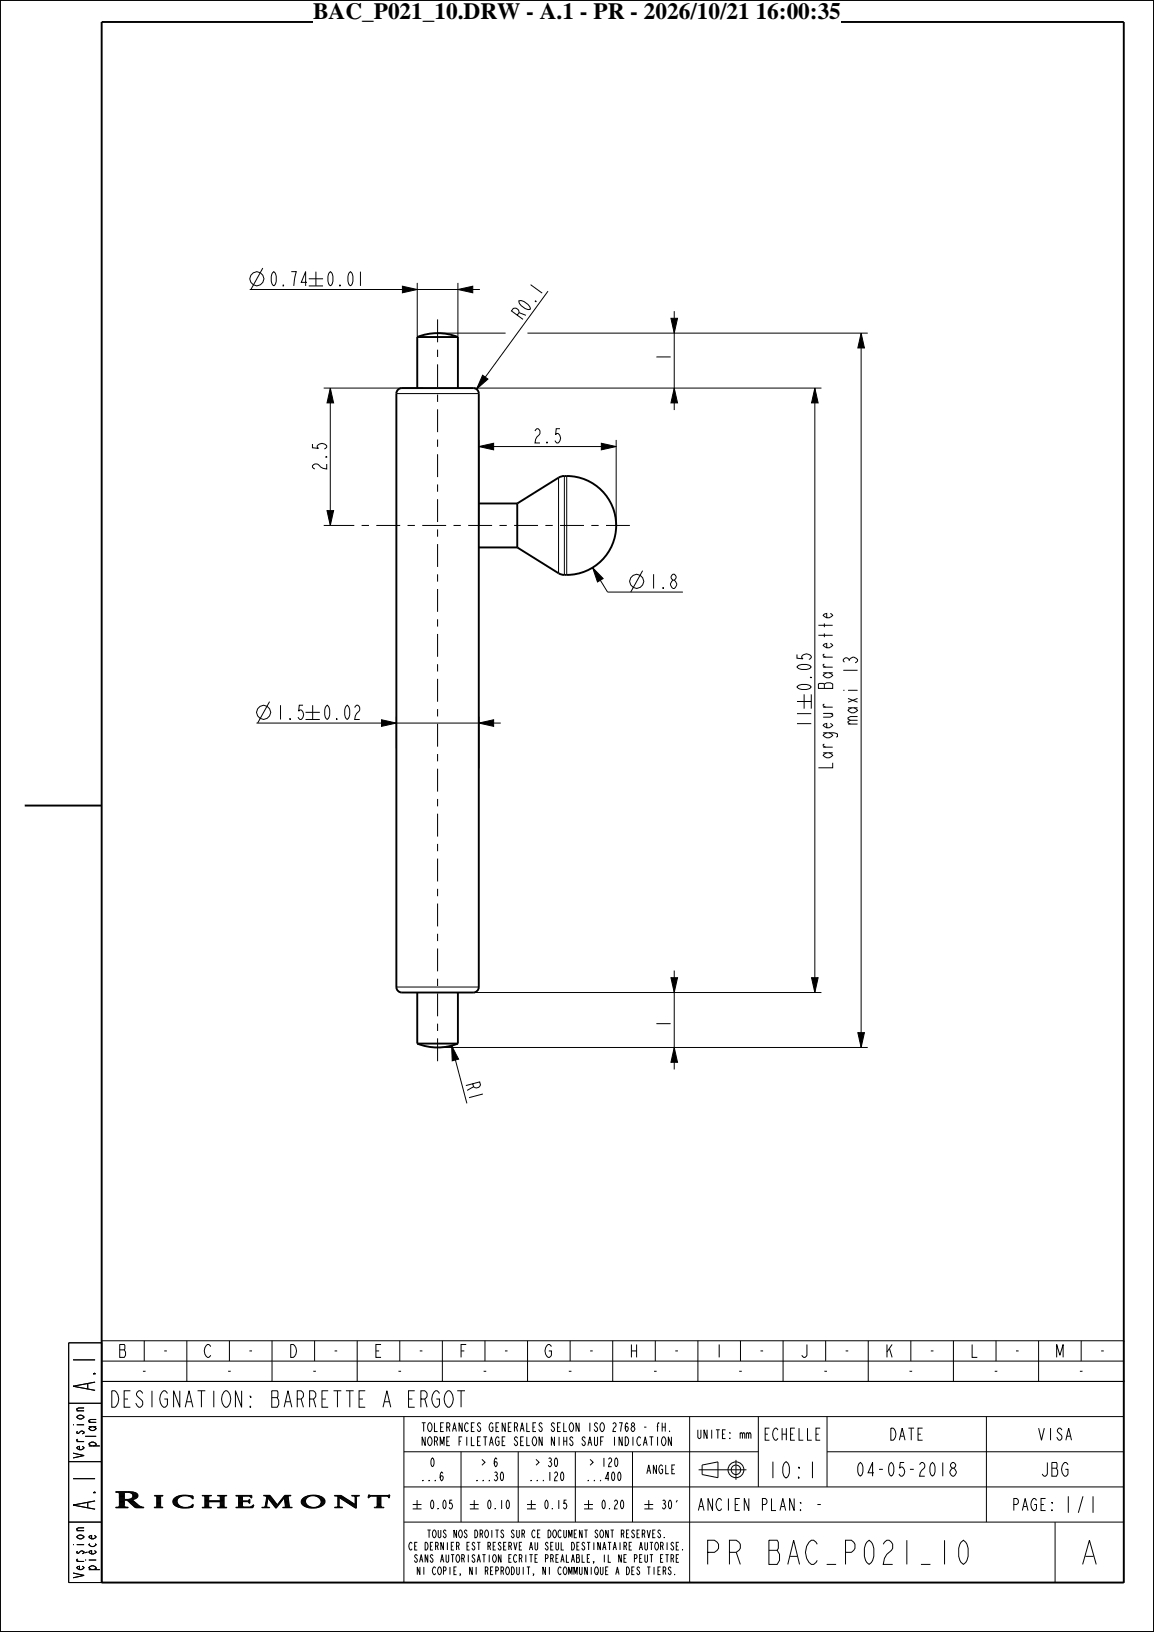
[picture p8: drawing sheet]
<svg xmlns="http://www.w3.org/2000/svg" width="210mm" height="297mm" viewBox="0 0 210 297" stroke-linecap="round" stroke-linejoin="round" font-family="sans-serif">
<g fill="none" stroke="#000" stroke-width=".18">
<path d="M45.4 52.7h41.9M47.8 48.8l-2.1 3.9M56.2 50.7h2.6M56.2 52h2.6M73.2 52.1l2.7 .6-2.7 .6zM75.9 51.5v9.8M79.6 58.1v4.2M83.3 52.7l2.7-.6v1.2zM83.3 51.5v9.8M99.7 53l-13 17.8M122.1 57.9h1.2l-.6 2.7zM122.7 56.6v18"/>
<path d="M58.9 70.6h18.1M60.1 70.6l.6 2.7h-1.2zM60.1 70.6v25M72.1 71.6h15M79.6 63.6v1.4M79.6 66.3v4.2M79.6 71.8v1.3M79.6 74.5v4.1M79.6 80v1.3M79.6 60.6h12.4M86.1 70.6h63.4M87.8 68.3l1 .7-2.1 1.8z"/>
<path d="M96 60.6h61.9M122.7 70.6l.6 2.7h-1.2zM148.3 70.6l.6 2.7h-1.2zM148.3 70.6v110M156.7 60.6l.6 2.7h-1.2zM156.7 60.6v130M58.9 95.6h5.6M59.5 92.9h1.2l-.6 2.7zM65.8 95.6h1.3M68.5 95.6h4.3M74.2 95.6h1.3M76.8 95.6h4.4"/>
<path d="M79.6 82.7v4.1M79.6 88.2v1.3M79.6 90.8v4.2M79.6 96.3v1.4M79.6 99v4.2M82.5 95.6h1.4M85.2 95.6h4.3M87.1 81.3l2.7-.6v1.2zM87.1 80.1v15.5M87.1 81.3h25M90.9 95.6h1.3M93.6 95.6h4.3"/>
<path d="M99.2 95.6h1.4M101.6 86.9v17.4M101.9 95.6h4.4M102.7 86.6v18M103.1 86.6v18M107.6 95.6h1.3M109.4 80.7l2.7 .6-2.7 .6zM110.3 95.6h4.3M112.1 80.1v15.5M79.6 104.5v1.4M79.6 107.2v4.2M79.6 112.7v1.3"/>
<path d="M79.6 115.4v4.1M107.8 103.3l2 2-1.1 .6zM107.8 103.3l2.8 4.5h13.7M116.9 103.9l-2.1 3.9M46.7 131.6h44.4M49.1 127.7l-2.2 3.9M55.6 129.6h2.6M55.6 130.9h2.6M69.4 131l2.7 .6-2.7 .6zM72.1 130.4v5.8M79.6 120.9v1.3M79.6 123.5v4.2"/>
<path d="M79.6 129v1.4M79.6 131.7v4.2M79.6 137.2v1.4M79.6 139.9v4.2M87.1 131.6l2.7-.6v1.2zM87.1 130.4v9.5M145 127.7h2.6M146.3 126.4v2.6M147.6 126.4v2.6M79.6 145.4v1.3M79.6 148.1v4.1M79.6 153.6v1.3"/>
<path d="M79.6 156.3v4.1M72.1 179.6h15M79.6 161.8v1.3M79.6 164.4v4.2M79.6 169.9v1.4M79.6 172.6v4.2M79.6 178.1v1.3M122.1 177.9h1.2l-.6 2.7zM122.7 176.6v18M147.7 177.9h1.2l-.6 2.7zM79.6 180.8v4.1M79.6 186.3v1.3"/>
<path d="M79.6 189v4.1M79.6 190.6h78.3M82.2 190.3l1.3 2.5-1.2 .3zM82.2 190.3l2.8 10.5M86.1 180.6h63.4M122.7 190.6l.6 2.7h-1.2zM156.1 187.9h1.2l-.6 2.7zM18.4 244h186.2M18.4 251.4h186.2M18.5 244.4h-6v43.6h192.1M18.5 244v44M18.5 247.7h186"/>
<path d="M18.5 257.8h186M26.2 244v3.7M34 244v7.4M41.8 244v3.7M49.5 244v7.4M57.3 244v3.7M65 244v7.4M72.8 244v3.7M73.5 257.8v30.2M80.5 244v7.4M88.3 244v3.7M96 244v7.4"/>
<path d="M103.7 244v3.7M111.5 244v7.4M119.2 244v3.7M125.5 257.8v30.2M127 244v7.4M134.8 244v3.7M138 257.8v12.8M142.5 244v7.4M150.3 244v3.7M150.5 257.8v12.8M158 244v7.4M165.8 244v3.7"/>
<path d="M173.5 244v7.4M179.5 257.8v19.2M181.3 244v3.7M189 244v7.4M196.8 244v3.7M204.5 244v44M12.5 266h6M21.1 274.4h2.2M21.4 271.6l.3 .3M21.6 274.3h1.2M21.6 271.7h1M21.7 274.2h1"/>
<path d="M21.7 271.8h.9M21.7 274.1h.9M21.7 271.9h.9M21.7 271.9v2.1M21.7 272h.9M21.7 272.1h.9M21.7 272.2h.9M21.7 272.3h.9M21.7 272.4h.9M21.7 272.5h.9M21.7 272.6h.9M21.7 272.7h.9"/>
<path d="M21.7 272.8h.9M21.7 272.9h.9M21.7 273h2.4M21.7 273.1h.9M21.7 273.2h.9M21.7 273.3h.9M21.7 273.4h.9M21.7 273.5h.9M21.7 273.6h.9M21.7 273.7h.9M21.7 273.8h.9M21.7 273.9h.9"/>
<path d="M21.7 274h.9M21.7 274l-.2 .3h-.4v.1h2.2v-.1l-.5-.1-.2-.2M22.6 271.6h.8l.5 .1 .2 .4v.4l-.5 .3-1 .1zM23.2 273.1h1M23.3 273.2h1M23.4 273.3h1M23.4 272.9h.9M23.5 273.4h1M23.6 273.5h1.1M23.7 271.7h.9M23.7 273.6h1.1M23.8 272.8h.8"/>
<path d="M23.8 273.7h1.1M23.9 271.8h.9M23.9 273.8h1.1M24 272.7h.8M24 271.9h1M24 273.9h1.1M24.1 272.6h.8M24.1 272h.9M24.1 272.5h.9M24.1 272.1h1M24.1 274h1.1M24.2 272.4h.9"/>
<path d="M24.2 272.2h.9M24.2 272.3h.9M24.2 274.1h1.2M24.3 271.6h-3.2v-.1h2.7l1 .2 .3 .4-.1 .3-.3 .3-.7 .2 1.2 1M24.4 274.2h1.2M24.5 274.3h1.4M24.6 274.4h1.6M25.2 273.9l1 .4v.1l-1.6-.1-1.5-1.3h-.5v1M28.1 274.3h1.6M28.1 272.1l1.6 .1zM28.3 272.2l.2 .2M28.5 274.2h.8"/>
<path d="M28.5 272.3h.8M28.5 274.1h.7M28.5 272.4h.7M28.5 272.5h.7M28.5 272.4v1.7M28.5 272.7h.7M28.5 272.6h.7M28.5 272.9h.7M28.5 272.8h.7M28.5 273.1h.7M28.5 273h.7M28.5 273.2h.7"/>
<path d="M28.5 273.4h.7M28.5 273.3h.7M28.5 273.6h.7M28.5 273.5h.7M28.5 273.8h.7M28.5 273.7h.7M28.5 273.9h.7M28.5 274.1v.1M28.5 274h.7M29.4 272.2l-.2 .2v1.7l.5 .3h-1.6l.4-.2M31.5 273.3h.7M31.5 273.2h.7"/>
<path d="M31.5 273.4h.7M31.5 273.5h.8M31.5 273.1h.7M31.5 273.6h.8M31.5 273h.8M31.6 273.7h.8M31.6 272.9h.7M31.6 273.8h.8M31.6 272.8h.8M31.7 273.9h.8M31.7 272.7h.7M31.8 274h.8"/>
<path d="M31.8 272.6h.7M32 274.1h.8M32 272.5h.7M32.2 272.4h.6M32.2 274.2h.8M32.4 272.3h.7M32.4 274.3h.9M32.8 272.2h1.8M32.8 274.4h1.8M34.3 272.3h.8M34.3 274.3h.8M34.6 274.2h.5"/>
<path d="M34.6 272.4h.5M34.8 274.1h.3M34.8 272.5h.3M34.9 274h.2M34.9 272.6h.3M35 272.7h.2M35 273.9h.2M35 272.8h.1M35 272.8h.2l-.1-.6-2.2-.1-1.1 .5-.3 .4v.3l.3 .6 .8 .4 1.1 .1 1.4-.1M35 272.8l-.6-.5-1.1-.1-.8 .4-.3 .6 .3 .7 .8 .4 1.1-.1 .6-.4M35 273.8h.1M35 273.8h.2l-.1 .5"/>
<path d="M36.8 272.2h1.7M37.2 274.3h.9M37.2 272.3h.9M37.2 272.3l.1 1.8-.1 .1-.4 .2h1.7l-.5-.2v-.9M37.2 272.3l-.4-.2h1.7l-.5 .2v.8h2.1v-.7l-.5-.3h1.7l-.5 .3v1.7l.1 .2 .4 .1h-1.7l.4-.2 .1-.9M37.3 274.2h.7M37.3 272.4h.7M37.3 273.8h.7M37.3 274.1h.7M37.3 274h.7M37.3 273.9h.7M37.3 273.7h.7"/>
<path d="M37.3 273.6h.7M37.3 273.5h.7M37.3 273.4h.7M37.3 273.3h3.5M37.3 273.2h3.5M37.3 273.1h.7M37.3 273h.7M37.3 272.9h.7M37.3 272.8h.7M37.3 272.7h.7M37.3 272.6h.7M37.3 272.5h.7"/>
<path d="M39.6 272.2h1.7M40 274.3h.9M40 272.3h.9M40.1 274.2h.7M40.1 272.4h.7M40.1 272.8h.7M40.1 272.7h.7M40.1 272.6h.7M40.1 272.5h.7M40.1 273.1h.7M40.1 273h.7M40.1 272.9h.7"/>
<path d="M40.1 273.4h.7M40.1 273.5h.7M40.1 273.6h.7M40.1 273.7h.7M40.1 273.8h.7M40.1 273.9h.7M40.1 274h.7M40.1 274.1h.7M42.9 274.3h3.1M43.2 272.2l.2 .2M43.4 274.2h.9M43.4 272.3h.7"/>
<path d="M43.4 274.1h.8M43.4 272.4h.7M43.4 272.4v1.8M43.4 272.5h.7M43.4 272.6h.7M43.4 272.7h.7M43.4 272.8h.7M43.4 272.9h.7M43.4 273h.7M43.4 273.1h.7M43.4 273.2h2.1M43.4 273.3h.7"/>
<path d="M43.4 273.4h.7M43.4 273.5h.7M43.4 273.6h.7M43.4 273.7h.7M43.4 273.8h.7M43.4 273.9h.7M43.4 274h.7M44.1 274l.2 .2a2.31 2.31 0 0 0 1.6-.1l.3-.2-.2 .5h-3.1l.5-.2M44.1 273.1h1l.4-.2v.7h-.2l-.3-.3h-.9v.7M45.1 273.1h.4M45.2 273.3h.3M45.3 273h.2"/>
<path d="M45.3 273.4h.2M45.3 272.9h.2M45.3 273.5h.2M45.5 272.3h.3M45.6 272.4h.2M45.6 274.2h.5M45.6 272.5h.2M45.7 272.6h.1M45.7 272.6l-.3-.3h-1.3v.8M45.8 274.1h.3M45.8 272.2l-2.9-.1h2.9v.5h-.1M45.9 274h.3"/>
<path d="M46 273.9h.2M47.6 274.3h1.5M48.1 274.2h.5M48.2 274.1h.3M48.3 274.1l-.2 .2-.5 .1h1.5l-.5-.2M48.3 274h.2M48.3 273.9h.3M48.3 273.8h.3M48.3 272.2h.9M48.3 273.7h.3M48.3 273.6h.3M48.3 273.5h.3"/>
<path d="M48.4 273.4h.2M48.4 273.3h.3M48.4 273.2h.3M48.4 273.1h.3M48.4 273h.3M48.4 272.3l.1 .3-.2 1.5M48.4 272.3l-.4-.2h1.1l1.4 1.7 1.3-1.7h1.2l-.4 .1-.2 .3M48.4 272.3h.9M48.4 272.9h.3M48.5 272.8h.2M48.5 272.7h.2M48.5 272.6h1"/>
<path d="M48.5 272.4h.9M48.5 272.5h1M48.5 274.1l.1 .1M48.5 274.1l.3-1.5 1.5 1.8 1.4-1.8 .2 1.6M48.9 272.7h.7M48.9 272.8h.8M49 272.9h.8M49.1 273h.7M49.2 273.1h.7M49.2 273.2h.8M49.3 273.3h.8M49.4 273.4h.8"/>
<path d="M49.5 273.5h.7M49.5 273.6h.8M49.6 273.7h.8M49.7 273.8h1M49.8 273.9h.9M49.9 274h.7M49.9 274.1h.6M50 274.2h.4M50.1 274.3h.3M50.5 273.7h.3M50.6 273.6h.3M50.7 273.5h.3"/>
<path d="M50.8 273.4h.3M50.9 273.3h.2M50.9 273.2h.3M51 273.1h.3M51.1 273h.3M51.2 272.9h.2M51.3 272.8h.2M51.3 272.7h.3M51.4 272.6h.3M51.4 274.3h1.8M51.5 272.5h1M51.6 272.4h.8"/>
<path d="M51.6 272.3h.9M51.7 272.2h.9M51.7 272.6h.8M51.8 272.7h.7M51.8 272.8h.7M51.8 272.9h.7M51.8 273h.7M51.8 273.1h.7M51.8 273.2h.7M51.8 273.3h.8M51.8 273.4h.8M51.9 273.5h.7"/>
<path d="M51.9 273.6h.7M51.9 273.7h.7M51.9 274.2h.8M51.9 273.8h.7M51.9 273.9h.7M51.9 274h.8M51.9 274.1h.8M52.4 272.5l.3 1.6M52.7 274.1l.5 .3h-1.8l.5-.2M54.8 273.3h.8M54.8 273.4h.8M54.8 273.2h.8"/>
<path d="M54.8 273.5h.8M54.9 273.1h.7M54.9 273.6h.8M54.9 273h.7M54.9 273.7h.8M55 272.9h.7M55 273.8h.8M55 272.8h.7M55.1 273.9h.8M55.1 272.7l1.1-.5 1.5-.1 1.1 .5 .3 .4 .1 .3-.3 .5-.7 .4-.9 .2h-1l-.8-.2-.5-.4-.2-.6zM55.1 272.7h.7M55.2 274h.8"/>
<path d="M55.3 272.6h.6M55.3 274.1h.9M55.4 272.5h.6M55.5 274.2h.8M55.6 272.4h.6M55.8 274.3h.8M55.9 272.6l.8-.4 .9 .1 .7 .6 .1 .7-.3 .4-.5 .3h-.6l-.6-.1-.5-.3-.3-.4v-.5zM55.9 272.3h.5M56.1 274.4h1.6M56.3 272.2h1.5M57.4 272.3h.8M57.5 274.3h.6"/>
<path d="M57.7 272.4h.7M57.8 274.2h.5M57.9 272.5h.7M58 274.1h.5M58 272.6h.8M58.1 274h.6M58.1 272.7h.8M58.2 273.9h.6M58.2 272.8h.8M58.3 273.8h.6M58.3 272.9h.8M58.3 273h.8"/>
<path d="M58.3 273.7h.7M58.4 273.1h.7M58.4 273.6h.7M58.4 273.2h.8M58.4 273.5h.7M58.4 273.3h.8M58.4 273.4h.7M60.9 274.3h1.4M61.2 272.2l.3 .3M61.4 274.2h.4M61.4 272.3h.9M61.5 274.1h.2"/>
<path d="M61.5 272.4h1M61.5 274h.2M61.5 272.5h1.2M61.5 274l-.2 .3-.4 .1h1.4l-.5-.2M61.5 273.9h.2M61.5 273.8h.2M61.5 273.7h.2M61.5 273.6h.2M61.5 273.5h.2M61.5 273.4h.2M61.5 273.3h.2M61.5 273.2h.2"/>
<path d="M61.5 273.1h.2M61.5 273h.2M61.5 272.9h.2M61.5 272.8h.2M61.5 272.7h.2M61.5 272.6h.2M61.5 272.5v1.5M61.7 274l.1 .2M61.9 272.6h.9M62 272.7h1M62.2 272.8h.9M62.2 272.2l-1.3-.1h1.2l2.5 1.7v-1.3"/>
<path d="M62.3 272.9h1M62.5 273h.9M62.6 273.1h1M62.8 273.2h.9M62.9 273.3h1M63.1 273.4h1M63.3 273.5h.9M63.4 273.6h1M63.6 273.7h.9M63.7 273.8h1.2M63.9 273.9h1M64 272.1l1.4 .1z"/>
<path d="M64 274h.9M64.2 274.1h.7M64.3 272.2l.3 .3M64.3 274.2h.6M64.5 274.3h.4M64.5 272.3h.4M64.6 272.4h.3M64.6 272.5h.3M64.6 273.7h.3M64.6 273.6h.3M64.6 273.5h.3M64.6 273.4h.3"/>
<path d="M64.6 273.3h.3M64.6 273.2h.3M64.6 273.1h.3M64.6 273h.3M64.6 272.9h.3M64.6 272.8h.3M64.6 272.7h.3M64.6 272.6h.3M64.7 274.4h.2M64.9 272.5v2l-3.2-2v1.5M65.2 272.2l-.3 .3M67 272.5h.2"/>
<path d="M67 272.4h.3M67 272.3h.5M67 272.2h3.9M67.1 272.1h.2M67.1 272l.3 .1h3.5v.5h-.2l-.1-.2-.2-.1h-2.8l-.6 .3zM68.1 274.3l1.8 .1zM68.6 274.2h.8M68.6 274.1h.7M68.6 274h.7M68.6 273.9h.7M68.6 273.8h.7M68.6 273.7h.7"/>
<path d="M68.6 273.6h.7M68.6 273.5h.7M68.6 273.4h.7M68.6 273.3h.7M68.6 273.2h.7M68.6 273.1h.7M68.6 273h.7M68.6 272.9h.7M68.6 272.8h.7M68.6 272.7h.7M68.6 272.6h.7M68.6 272.5h.7"/>
<path d="M68.6 272.4h.7M68.6 272.3v1.8l-.2 .2M69.3 272.3v1.8l.3 .2M70.5 272.3h.4M70.7 272.4h.2M70.7 272.5h.2M70.7 272.6h.1M70.8 272.1h.1M73.5 277h131M73.5 270.6h131M73.5 264.2h64.5M75.1 273.8h1.6"/>
<path d="M75.1 274.6h1.6M75.9 273v1.6M78.5 273.1l.1-.1a1.19 1.19 0 0 1 0 1.6 1.25 1.25 0 0 1-.1-1.5zM79.7 274.5l.1 .1zM80.7 273.1l.2-.1a1.19 1.19 0 0 1 0 1.6 1.25 1.25 0 0 1-.2-1.5zM82.3 273h-.4l-.1 .7 .1-.2a.55 .55 0 0 1 .5 .6 .55 .55 0 0 1-.5 .5l-.2-.3M83.9 264.2v12.8M85.5 273.8h1.6M85.5 274.6h1.6M86.3 273v1.6M88.9 273.1l.1-.1a1.19 1.19 0 0 1 0 1.6 1.25 1.25 0 0 1-.1-1.5zM90.1 274.5l.1 .1z"/>
<path d="M91.3 273v1.6M92.3 273.1l.1-.1a1.19 1.19 0 0 1 0 1.6 1.25 1.25 0 0 1-.1-1.5zM94.3 264.2v12.8M95.9 273.8h1.6M95.9 274.6h1.6M96.7 273v1.6M99.3 273.1l.1-.1a1.19 1.19 0 0 1 0 1.6 1.25 1.25 0 0 1-.1-1.5zM100.5 274.5l.1 .1zM101.7 273v1.6M103.1 273h-.4l-.1 .7 .1-.2a.55 .55 0 0 1 .5 .6 .55 .55 0 0 1-.5 .5l-.2-.3M104.7 264.2v12.8M106.3 273.8h1.6"/>
<path d="M106.3 274.6h1.6M107.1 273v1.6M109.7 273.1l.1-.1a1.19 1.19 0 0 1 0 1.6 1.25 1.25 0 0 1-.1-1.5zM110.9 274.5l.1 .1zM111.8 273.3l.4-.3a.53 .53 0 0 1-.2 .9l-.2 .7h.6M113.1 273.1l.1-.1a1.19 1.19 0 0 1 0 1.6 1.25 1.25 0 0 1-.1-1.5zM115.1 264.2v12.8M117.3 273.8h1.6M117.3 274.6h1.6M118.1 273v1.6M120.6 273.1l.3-.1a.37 .37 0 0 1 .2 .3 .37 .37 0 0 1-.2 .4 .49 .49 0 0 1 .3 .5 .49 .49 0 0 1-.5 .4l-.2-.3M120.7 273.7h.2"/>
<path d="M121.8 273.1l.1-.1a1.19 1.19 0 0 1 0 1.6 1.25 1.25 0 0 1-.1-1.5zM123.3 273l-.3 .4M127.1 267.5h8.7M127.8 266.6l2.9-.6v2.9l-2.9-.6zM133.9 265.7v3.6M150.5 264.2h54M192 277v11"/>
<circle cx="46.7" cy="50.7" r="1.28"/>
<circle cx="115.8" cy="105.8" r="1.28"/>
<circle cx="47.9" cy="129.6" r="1.28"/>
<circle cx="133.9" cy="267.5" r="1.44"/>
<circle cx="133.9" cy="267.5" r=".86"/>
</g>
<g fill="#000">
<path d="M73.2 52.1l2.7 .6-2.7 .6zM83.3 52.7l2.7-.6v1.2zM60.1 70.6l.6 2.7h-1.2zM87.8 68.3l1 .7-2.1 1.8zM122.7 70.6l.6 2.7h-1.2zM122.1 57.9h1.2l-.6 2.7zM148.3 70.6l.6 2.7h-1.2zM156.7 60.6l.6 2.7h-1.2zM59.5 92.9h1.2l-.6 2.7zM87.1 81.3l2.7-.6v1.2zM109.4 80.7l2.7 .6-2.7 .6zM107.8 103.3l2 2-1.1 .6z"/>
<path d="M69.4 131l2.7 .6-2.7 .6zM87.1 131.6l2.7-.6v1.2zM82.2 190.3l1.3 2.5-1.2 .3zM122.1 177.9h1.2l-.6 2.7zM122.7 190.6l.6 2.7h-1.2zM147.7 177.9h1.2l-.6 2.7zM156.1 187.9h1.2l-.6 2.7z"/>
</g>
<g fill="none" stroke="#000" stroke-width=".35">
<path d="M0 0h210v297h-210zM18.5 4h186v284h-186zM72.4 70.9l.7-.3h13a1 1 0 0 1 1 1v108a1 1 0 0 1-1 1h-13a1 1 0 0 1-1-1v-108zM75.9 61.3a10 10 0 0 1 7.4 0M75.9 61.3v9.3M75.9 61.3h7.4M83.3 61.3v9.3M87.1 99.6h7M87.1 91.6h7M94.1 91.6l7.8-4.8a9 9 0 0 1 10.2 7.6 9 9 0 0 1-7.7 10.1l-1.7 .1-.8-.1-7.8-4.9M94.1 91.6v8M4.5 146.6h14"/>
<path d="M75.9 189.9a10 10 0 0 0 7.4 0M75.9 189.9h7.4M75.9 180.6v9.3M83.3 180.6v9.3"/>
</g>
<path d="M57 .6h96v3.8h-96z" fill="#fff"/>
<g font-size="5.7">
<text x="127.3" y="284.7">PR BAC_P021_10</text>
<text x="196" y="284.7">A</text>
</g>
<g font-size="5.2">
<text x="17.3" y="253.9" transform="rotate(-90 17.3 253.9)">A.1</text>
<text x="17.3" y="275.5" transform="rotate(-90 17.3 275.5)">A.1</text>
</g>
<text font-size="4.2" x="57" y="3.5">BAC_P021_10.DRW - A.1 - PR - 2026/10/21 16:00:35</text>
<g font-size="3.9">
<text x="19.8" y="256.1">DESIGNATION:BARRETTE A ERGOT</text>
<text x="138.9" y="269">10:1</text>
<text x="193.3" y="275.3">1/1</text>
</g>
<g font-size="3.4">
<text x="48.9" y="52">0.74</text>
<text x="59.2" y="52">0.01</text>
<text x="94.9" y="58.5" transform="rotate(-54 94.9 58.5)">R0.1</text>
<text x="122" y="65.9" transform="rotate(-90 122 65.9)">1</text>
<text x="96.9" y="80.6">2.5</text>
<text x="59.5" y="85.8" transform="rotate(-90 59.5 85.8)">2.5</text>
<text x="118" y="107.1">1.8</text>
<text x="147.6" y="125.9" transform="rotate(-90 147.6 125.9)">0.05</text>
<text x="50.1" y="130.9">1.5</text>
<text x="58.6" y="130.9">0.02</text>
<text x="156.1" y="132" transform="rotate(-90 156.1 132)">maxi 13</text>
<text x="147.6" y="132.6" transform="rotate(-90 147.6 132.6)">11</text>
<text x="151.5" y="140.2" transform="rotate(-90 151.5 140.2)">Largeur Barrette</text>
<text x="122" y="187.2" transform="rotate(-90 122 187.2)">1</text>
<text x="84.7" y="197.1" transform="rotate(75 84.7 197.1)">R1</text>
</g>
<g font-size="3.3">
<text x="154.6" y="268.7">04-05-2018</text>
<text x="188.9" y="268.7">JBG</text>
</g>
<g font-size="3.1">
<text x="21.3" y="247">B</text>
<text x="36.8" y="247">C</text>
<text x="52.3" y="247">D</text>
<text x="67.8" y="247">E</text>
<text x="83.3" y="247">F</text>
<text x="98.8" y="247">G</text>
<text x="114.3" y="247">H</text>
<text x="129.8" y="247">I</text>
<text x="145.3" y="247">J</text>
<text x="160.8" y="247">K</text>
<text x="176.3" y="247">L</text>
<text x="191.8" y="247">M</text>
</g>
<g font-size="2.9">
<text x="138.2" y="262.1">ECHELLE</text>
<text x="161.3" y="262.1">DATE</text>
<text x="188.3" y="262.1">VISA</text>
<text x="126.8" y="274.9">ANCIEN PLAN:-</text>
<text x="184.5" y="274.9">PAGE:</text>
</g>
<g font-size="2.6">
<text x="17.5" y="263.8" transform="rotate(-90 17.5 263.8)">plan</text>
<text x="15.3" y="266.1" transform="rotate(-90 15.3 266.1)">Version</text>
<text x="15.3" y="288" transform="rotate(-90 15.3 288)">Version</text>
<text x="17.5" y="286.4" transform="rotate(-90 17.5 286.4)">pièce</text>
</g>
<g font-size="2.3">
<text x="25.5" y="250.5">-</text>
<text x="29.4" y="246.8">-</text>
<text x="41" y="250.5">-</text>
<text x="44.9" y="246.8">-</text>
<text x="56.5" y="250.5">-</text>
<text x="60.4" y="246.8">-</text>
<text x="72" y="250.5">-</text>
<text x="75.9" y="246.8">-</text>
<text x="87.5" y="250.5">-</text>
<text x="91.4" y="246.8">-</text>
<text x="103" y="250.5">-</text>
<text x="106.9" y="246.8">-</text>
<text x="118.5" y="250.5">-</text>
<text x="122.4" y="246.8">-</text>
<text x="134" y="250.5">-</text>
<text x="137.9" y="246.8">-</text>
<text x="149.5" y="250.5">-</text>
<text x="153.4" y="246.8">-</text>
<text x="165" y="250.5">-</text>
<text x="168.9" y="246.8">-</text>
<text x="180.5" y="250.5">-</text>
<text x="184.4" y="246.8">-</text>
<text x="196" y="250.5">-</text>
<text x="199.9" y="246.8">-</text>
</g>
<g font-size="2.1">
<text x="73.9" y="260.5">TOLERANCES GENERALES SELON ISO 2768 - fH.</text>
<text x="73.9" y="263.1">NORME FILETAGE SELON NIHS SAUF INDICATION</text>
<text x="126.1" y="261.8">UNITE: mm</text>
<text x="76.2" y="269.5">...6</text>
<text x="78.1" y="266.9">0</text>
<text x="86" y="269.5">...30</text>
<text x="87.2" y="266.9">&gt; 6</text>
<text x="95.8" y="269.5">...120</text>
<text x="97" y="266.9">&gt; 30</text>
<text x="106.2" y="269.5">...400</text>
<text x="106.8" y="266.9">&gt; 120</text>
<text x="117.2" y="268.2">ANGLE</text>
</g>
<g font-size="1.8">
<text x="75.1" y="279.8">TOUS NOS DROITS SUR CE DOCUMENT SONT RESERVES.</text>
<text x="71.4" y="282.1">CE DERNIER EST RESERVE AU SEUL DESTINATAIRE AUTORISE.</text>
<text x="72.4" y="284.3">SANS AUTORISATION ECRITE PREALABLE, IL NE PEUT ETRE</text>
<text x="73" y="286.6">NI COPIE, NI REPRODUIT, NI COMMUNIQUE A DES TIERS.</text>
</g>
</svg>
